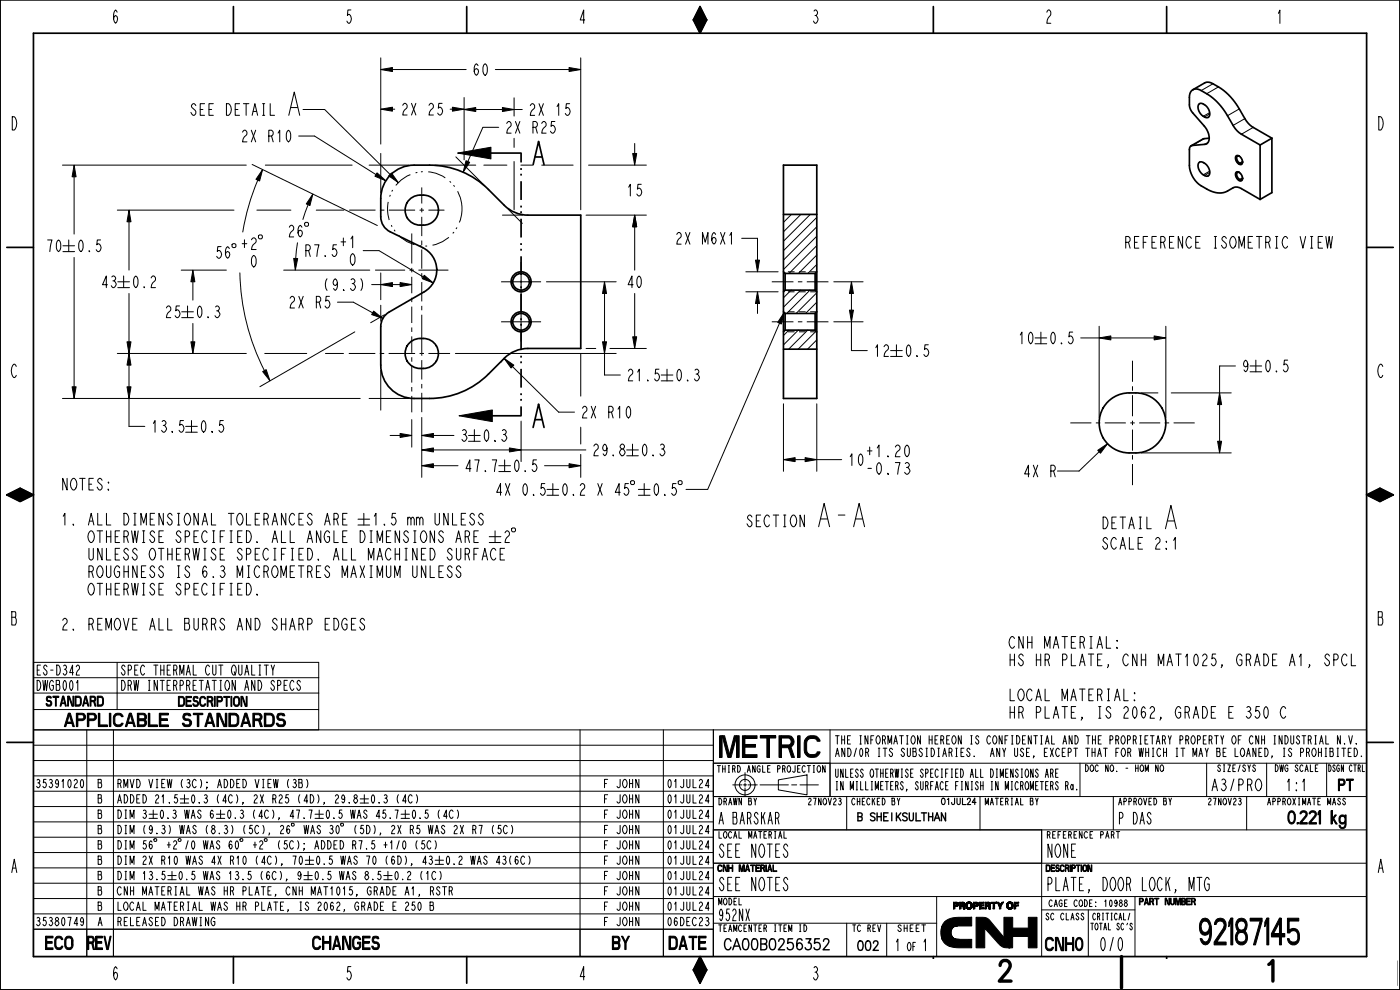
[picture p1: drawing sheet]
<svg xmlns="http://www.w3.org/2000/svg" width="420mm" height="297mm" viewBox="0 0 420 297" stroke-linecap="round" stroke-linejoin="round" font-family="sans-serif">
<g fill="#000">
<path d="M210 2l2 4h-4zM208 6h4l-2 4zM114.2 20.9l3.5-.6v1.2zM114.2 32.8l3.5-.6v1.2zM135.7 32.2l3.5 .6-3.5 .6zM139.2 32.9l3.5-.6v1.2zM150.7 32.3l3.5 .6-3.5 .6zM170.7 20.3l3.5 .6-3.5 .6zM22.2 49.5l.6 3.5h-1.2zM78.8 50.9l-.9 3.4-1.1-.5zM93.9 58.2l-.9 3.5-1.1-.5zM113.1 51.9l2.7 2.3-3.3-1.3z"/>
<path d="M117.5 51.9l2 2.9-2.9-2.1zM137.3 45.9l10-1.7v3.5zM139.8 48.2l1.1 .5-1.9 3zM189.8 46h1.2l-.6 3.5zM38.7 63l.6 3.5h-1.2zM190.4 64.5l.6 3.5h-1.2zM57.9 81l.6 3.5h-1.2zM88.1 77.5l1.2 .1-.7 3.4zM114.2 85.4l3.5-.6v1.2zM112.1 93.3l2.8 2.2-3.4-1.1zM120 84.8l3.5 .6-3.5 .6zM127.3 82.6l2.7 2.3-3.3-1.3z"/>
<path d="M181.4 84.5l.6 3.5h-1.2zM227.3 87.5l.6 3.5h-1.2zM226.7 78h1.2l-.6 3.5zM235.3 93.8l-.9 3.4-1.1-.5zM254.9 93h1.2l-.6 3.5zM255.5 84.5l.6 3.5h-1.2zM21.6 116h1.2l-.6 3.5zM38.7 106l.6 3.5h-1.2zM38.1 116h1.2l-.6 3.5zM38.1 102.5h1.2l-.6 3.5zM57.3 102.5h1.2l-.6 3.5zM78.8 111.5l1.1-.6 1.1 3.4z"/>
<path d="M151.3 107.5l2.9 2-.9 .9zM180.8 102.5h1.2l-.6 3.5zM189.8 101h1.2l-.6 3.5zM329.8 101.4l3.5-.6v1.2zM346.3 100.8l3.5 .6-3.5 .6zM365.9 117.9l.6 3.5h-1.2zM120 130l3.5 .6-3.5 .6zM126.5 139.7l3.5-.6v1.2zM126.5 130.6l3.5-.6v1.2zM126.5 135l3.5-.6v1.2zM137.7 124.7l10-1.7v3.5zM152.8 134.4l3.5 .6-3.5 .6z"/>
<path d="M170.7 139.1l3.5 .6-3.5 .6zM235.1 137.9l3.5-.6v1.2zM241.6 137.3l3.5 .6-3.5 .6zM329.4 135.1l2.9-2-2.1 2.9zM365.3 132.4h1.2l-.6 3.5zM2 148.5l4-2 4 2zM2 148.5h8l-4 2zM410 148.5l4-2 4 2zM410 148.5h8l-4 2zM59.2 214.4h.5v3.6h-.5zM283.4 276.6l8.1-1.4v2.6l-8.9 .1zM282.3 279.9h3.1z"/>
<path d="M282.3 279.8l3.1-.2zM282.3 280h3.1zM282.3 279.5h3.1v.1l-3.1 .2zM282.3 279.4l3.1-.1zM282.4 279.3l3-.1zM282.4 279.1h3.1l-.1 .1-3 .1zM282.4 279l3.1-.1zM282.4 278.9l3.1-.1zM282.4 278.8l3.2-.1zM282.4 278.7l3.3-.1-3.3 .2zM282.4 278.6l3.3-.1zM282.5 278.5l3.3-.1z"/>
<path d="M282.5 278.4l3.4-.1zM282.5 278.3h3.4zM282.5 278.2h3.5zM282.5 278.2l3.6-.1zM282.6 278.1l3.7-.1zM282.6 278l3.8-.1zM282.6 277.9h4.1zM282.6 277.9l4.8-.1zM283.5 276.5l1.1-.8 1.5-.4 5.4-.1zM292.9 275.2h2.4l1.2 .5 4.7 5.5 2.6-.2-3.7 2.6-4.6-5.1v5.9h-2.6zM308.5 275.2h2.6v9.2h-2.6zM210 287l2 4h-4z"/>
<path d="M208 291h4l-2 4zM284.7 283.8l6.8-2v2.5h-4.4zM282.3 280.1h3.1zM282.4 280.2l3-.1v.2l-3 .1zM282.4 280.4h3zM282.4 280.5h3.1zM282.4 280.6l3.1-.1v.2l-3.1 .1zM282.4 280.8h3.2zM282.4 280.9h3.2zM282.4 281h3.3zM282.5 281l3.2 .1zM282.5 281.1h3.3z"/>
<path d="M282.5 281.2h3.4zM282.5 281.3h3.5zM282.5 281.4h3.6zM282.6 281.5h3.5zM282.6 281.5h3.7zM282.6 281.6h3.8zM282.6 281.7h4zM282.7 281.7l4.2 .1zM282.7 281.8h4.9zM282.7 281.9l5.2-.1zM282.7 281.9l8.8-.1-6.8 2-1.2-.8zM300.1 283.6l3.7-2.6v3.4l-2.4-.1z"/>
<path d="M302.6 284.4h.5zM301.2 275.2h2.6v3.2h4.7v2.6h-4.7l-2.6 .2z"/>
</g>
<g fill="none" stroke="#000" stroke-width=".3">
<path d="M114.2 17.4v25.8M174.2 17.4v45.5M208 6h4l-2 4zM210 2l2 4h-4zM90.9 32.8h6.5l19.6 19.5M114.2 20.9l3.5-.6v1.2zM114.2 32.8l3.5-.6v1.2zM117.7 32.8h.7M117.7 20.9h22.2M135.1 32.8h.6M135.7 32.2l3.5 .6-3.5 .6zM139.2 32.9l3.5-.6v1.2z"/>
<path d="M139.2 29.3v18.6M142.7 32.9h8M148.6 20.9h22.1M149.6 38.2h-4.7l-4.5 10.3M150.7 32.3l3.5 .6-3.5 .6zM154.2 29.4v5.4M154.2 32.9h2.5M170.7 20.3l3.5 .6-3.5 .6zM362.9 33.8l-1.9 1.1M363 34.2l-1.6 .9M363.9 25.1l-3.5 2.1M365.6 26.1l-3.6 2"/>
<path d="M371.8 32.7l-3.5 2M373.5 35.6l-3.5 2M376 38.2l-3.5 2.1M18.7 49.5h55.2M22.2 49.5l.6 3.5h-1.2zM22.2 53v17.2M75.6 49.3l37.6 18.4M77.3 54.1l-2.8 8.2-1.7 7.3M78.8 50.9l-.9 3.4-1.1-.5zM79.6 49.5h26.1M89.6 40.8h4.8l18.4 11.6M93.9 58.2l-.9 3.5-1.1-.5z"/>
<path d="M110.7 49.5h11.9M113.1 51.9l2.7 2.3-3.3-1.3zM114.2 46v11.9M117.5 51.9l2 2.9-2.9-2.1zM126.5 56.2v4.8M130.5 49.5h12.2M136.8 47.1l8.6 8.6M137.3 45.9l10-1.7v3.5zM139.8 48.2l1.1 .5-1.9 3zM145.2 49.5h6.9M154.2 41.5v2.7M154.2 48.5v14.4"/>
<path d="M156.3 49.5h3.4M162.5 49.5h9.5M176.6 49.5h17.3M189.8 46h1.2l-.6 3.5zM190.4 43v3M361.3 41.6l-3.6 2M362.4 42.7l-.9 .6M362.9 51.3l-1.9 1.1M363 51.7l-1.6 .9M370.7 47.4h.1M370.7 52.3h.1M370.7 47.4v.1"/>
<path d="M370.7 47.5h.1M370.7 47.3h.1M370.7 52.4h.1M370.7 52.2h.1M370.7 52.5h.1M370.7 47.2h.1M370.7 47.6h.1M370.7 52.1h.1M370.7 52.5v.1M370.7 47.1v.1M370.7 47.1h.1M370.7 52h.1"/>
<path d="M370.7 47.8h.1M370.7 52.7h.1M370.8 52.7v.1M370.8 47h.1M370.8 47.9h.1M370.8 52.8h.1M370.8 51.9h.1M370.8 46.9h.1M370.8 48h.1M370.8 52.9h.1M370.8 51.8h.1M370.8 52.9v.1"/>
<path d="M370.8 48.1h.1M370.8 53h.1M370.8 53l.1 .1M370.8 48.1l.1 .1M370.9 46.8l-.1 .1M370.9 51.7h.1M370.9 46.8h.1M370.9 48.2h.1M370.9 48.3h.1M370.9 53.2h.1M371 53.3h.1M371 46.7h.1"/>
<path d="M371 48.4h.1M371 51.6l-.1 .1M371 51.6h.1M371 53.3v.1M371 48.4v.1M371 53.4h.1M371 48.5h.1M371.1 53.4h.1M371.1 53.4v.1M371.1 48.6h.1M371.1 51.6h.1M371.1 46.7h.1"/>
<path d="M371.1 48.6v.1M371.1 53.5v.1M371.1 48.7h.1M371.2 53.6h.1M371.2 46.7h.1M371.2 51.5v.1M371.2 46.6v.1M371.2 51.5h.1M371.2 48.7h.1M371.2 53.7h.1M371.2 48.8h.1M371.3 46.6h.1"/>
<path d="M371.3 53.7h.1M371.3 51.5h.1M371.3 48.8v.1M371.3 53.7v.1M371.3 48.9h.1M371.4 51.5h.1M371.4 53.8h.1M371.4 48.9h.1M371.4 48.9v.1M371.4 53.9h.1M371.4 46.7h.1M371.4 51.6h.1"/>
<path d="M371.5 51.6h.1M371.5 46.7h.1M371.5 49v.1M371.5 53.9v.1M371.5 54h.1M371.5 49.1h.1M371.6 51.6h.1M371.6 54h.1M371.6 49.2h.1M371.6 46.7h.1M371.7 51.6h.1M371.7 54.1h.1"/>
<path d="M371.7 51.7h.1M371.7 46.8h.1M371.7 49.2h.1M371.8 49.2h.1M371.8 54.1h.1M371.8 49.2v.1M371.8 54.1v.1M371.8 49.3h.1M371.8 54.2h.1M371.8 51.7h.1M371.8 46.8h.1M371.9 51.8h.1"/>
<path d="M371.9 46.9h.1M371.9 49.3h.1M371.9 54.2h.1M372 49.3h.1M372 54.2h.1M372 49.3v.1M372 51.9h.1M372 54.2v.1M372 49.4h.1M372.1 51.9h.1M372.1 47h.1M372.1 49.4h.1"/>
<path d="M372.1 47v.1M372.1 51.9v.1M372.1 54.3h.1M372.1 47.1h.1M372.1 52h.1M372.2 47.1h.1M372.2 54.3h.1M372.2 47.2h.1M372.2 52.1h.1M372.2 49.4h.1M372.3 54.3h-.1M372.3 47.3h.1"/>
<path d="M372.3 49.4h.1M372.3 54.3h.1M372.3 52.2h.1M372.3 47.3l.1 .1M372.3 52.2l.1 .1M372.4 54.3h-.1M372.4 52.3h.1M372.4 47.4h.1M372.4 49.4h.1M372.4 52.3v.1M372.4 47.5h.1M372.4 52.4h.1"/>
<path d="M372.4 49.3h.1M372.4 54.2h.1M372.5 47.5h.1M372.5 49.3h.1M372.5 54.2h.1M372.5 52.4h.1M372.5 47.6h.1M372.5 52.5h.1M372.5 52.5v.1M372.6 54.2h-.1M372.6 52.6h.1M372.6 54.2h.1"/>
<path d="M372.6 49.3h-.1M372.6 47.8h.1M372.6 52.7h.1M372.6 49.2v.1M372.6 49.2h.1M372.6 54.1h.1M372.6 47.8v.1M372.6 52.8h.1M372.6 47.9h.1M372.7 47.9h.1M372.7 52.8h.1M372.7 49.2h.1"/>
<path d="M372.7 52.9h.1M372.7 49.1v.1M372.7 49.1h.1M372.7 54h.1M372.7 48h.1M372.7 53h.1M372.7 53.9v.1M372.7 53.9h.1M372.7 53v.1M372.7 49h.1M372.7 48.2h.1M372.8 48.2h.1"/>
<path d="M372.8 53.1h.1M372.8 53.9h-.1M372.8 48.2v.1M372.8 53.8v.1M372.8 53.2h.1M372.8 48.9h.1M372.8 53.8h.1M372.8 48.3h.1M372.8 48.8h.1M372.8 53.7h.1M372.8 48.4l-.9 .5M372.8 53.3l-.9 .5"/>
<path d="M372.8 53.3v.1M372.8 53.4h.1M372.8 48.5h.1M372.8 48.5v.1M372.8 53.5h.1M372.8 48.6v.1M372.8 48.6h.1M22.2 77.2v38.8M35.2 63h35M38.7 63l.6 3.5h-1.2zM38.7 66.5v14.5M77.1 63h10.2"/>
<path d="M88.1 77.5l1.2 .1-.7 3.4zM89.3 72.8l-.6 4.7M92.4 61.4l-1.5 4.4M94.9 63h8.3M104.8 63h7.9M109 75.2h4.7l13.3 7.9M114 63h1.3M116.7 63h7.8M123.5 70v9M125.9 63h1.3M126.5 62.4v1.3M126.5 65v5.8"/>
<path d="M126.5 72.2v1.3M126.5 74.8v5.8M128.5 63h4.9M150.7 64.5h6.1M152.4 62.7l4.3 4.3M156.3 78.5v24M175.8 64.5h18.1M190.4 64.5l.6 3.5h-1.2zM190.4 68v13M222.5 71.5h4.8v6.5M226.7 78h1.2l-.6 3.5zM237.5 64.3l-2.4 2.4"/>
<path d="M240.3 64.3l-5.2 5.2M243.1 64.3l-8 8.1M245.1 65.2l-10 10M245.1 68l-10 10M245.1 70.9l-10 10M245.1 73.7l-8.4 8.3M245.1 76.5l-5.6 5.5M245.1 79.3l-2.7 2.7M38.7 88v14.5M54.4 81h13.5M57.9 81l.6 3.5h-1.2zM57.9 84.5v5.5"/>
<path d="M57.9 97v5.5M72 81.9a67.6 67.6 0 0 0 7.3 29.3M85.1 81h25.8M101.3 90.7h4.7l5.8 3.2M106.5 99.6l-28.5 16.4M111.5 85.4h2.7M112.1 93.3l2.8 2.2-3.4-1.1zM112.5 81h9M114.2 85.4l3.5-.6v1.2zM114.2 81.9v8M114.2 91.6v4.8M115.4 94.4l-4.2 2.4"/>
<path d="M117.7 85.4h2.3M120 84.8l3.5 .6-3.5 .6zM122.9 81h1.3M123.5 80.4v1.3M123.5 83v5M123.5 89.3v1.3M123.5 92v4.9M123.5 98.2v1.4M125.5 81h9M126.5 82v1.3M126.5 84.6v5.8M126.5 91.8v1.3"/>
<path d="M126.5 94.4v12.3M127.3 82.6l2.7 2.3-3.3-1.3zM150.3 96.5h12M150.3 84.5h12M163.9 84.5h21M181.4 84.5l.6 3.5h-1.2zM181.4 88v14.5M190.4 88v13M223.8 87.5h9.7M223.8 81.5h9.7M227.3 87.5l.6 3.5h-1.2zM227.3 91v3"/>
<path d="M231.6 96.5h6.5M231.6 84.5h6.5M233.9 97l-21.6 49.8h-6.5M235.1 99.5h.1M235.1 93.5h.1M235.1 87.5h.1M235.1 81.5h.1M235.3 93.8l-.9 3.4-1.1-.5zM236.4 99.5h2M236.4 93.5h2M236.4 87.5h2M236.4 81.5h2"/>
<path d="M236.7 99l-1.6 1.7M237.4 87l-2.3 2.3M239.4 96.5h1.3M239.4 84.5h1.3M239.5 99l-4.4 4.5M239.7 99.5h2M239.7 93.5h2M239.7 87.5h2M239.7 81.5h2M240.2 87l-5.1 5.2M242.1 96.5h6.5M242.1 84.5h6.5"/>
<path d="M242.3 99l-5.7 5.8M243 87l-7 7M243.1 99.5h2M243.1 93.5h2M243.1 87.5h2M243.1 81.5h2M244.9 99.3l-5.4 5.5M245.1 87.8l-6.2 6.2M245.1 90.7l-3.4 3.3M245.1 93.5l-.6 .5M250.2 96.5h8.8M250.2 84.5h8.8"/>
<path d="M254.9 93h1.2l-.6 3.5zM255.5 84.5l.6 3.5h-1.2zM255.5 96.5v8.7h4.7M255.5 88v5M329.8 97.9v27.4M349.8 97.9v27.4M18.7 119.5h89.4M21.6 116h1.2l-.6 3.5zM35.2 106h38.7M38.1 116h1.2l-.6 3.5zM38.1 102.5h1.2l-.6 3.5zM38.7 106l.6 3.5h-1.2z"/>
<path d="M38.7 109.5v6.5M38.7 119.5v8.4h4.8M57.3 102.5h1.2l-.6 3.5zM78.8 111.5l1.1-.6 1.1 3.4zM79.4 106h12.6M97.7 106h5.4M104.7 106h7.9M110.7 119.5h11.9M113.9 106h1.4M114.2 111.1v11.9M116.6 106h7.9M123.5 100.9v4.9"/>
<path d="M123.5 107.2v1.3M123.5 109.8v5M123.5 116.1v1.3M123.5 118.8v4.9M125.9 106h1.3M126.5 108v5.8M126.5 115.2v1.3M126.5 117.8v5.9M128.5 106h6.5M136.6 106h48.3M151.3 107.5l2.9 2-.9 .9zM151.3 107.5l-1.1 1.2"/>
<path d="M153.8 110l13.8 13.6h4.8M174.2 106.1v12.7M175.8 104.5h3M180.8 102.5h1.2l-.6 3.5zM181.4 106v6.5h4.7M183 104.5h10.9M189.8 101h1.2l-.6 3.5zM245.1 102l-2.8 2.8M324.3 101.4h5.5M329.8 101.4l3.5-.6v1.2zM333.3 101.4h13M339.8 108.2v6.3"/>
<path d="M339.8 115.9v1.3M339.8 118.5v6.4M342.4 117.9h5M346.3 100.8l3.5 .6-3.5 .6zM351.4 117.9h18M365.9 117.9l.6 3.5h-1.2zM370.7 109.8h-4.8v8.1M117 130.6h3M120 130l3.5 .6-3.5 .6zM123.5 125.9v8.2M126.5 139.7l3.5-.6v1.2zM126.5 130.6l3.5-.6v1.2z"/>
<path d="M126.5 135l3.5-.6v1.2zM126.5 125.3v17.9M130 139.7h7.4M130 135h22.8M130 130.6h6.2M137.7 124.7l10-1.7v3.5zM152.8 134.4l3.5 .6-3.5 .6zM156.3 126.3v12.2M156.3 135h19.5M163.4 139.7h7.3M170.7 139.1l3.5 .6-3.5 .6zM174.2 128.2v5"/>
<path d="M174.2 136.3v6.9M235.1 137.9l3.5-.6v1.2zM235.1 121.1v20.3M238.6 137.9h3M241.6 137.3l3.5 .6-3.5 .6zM245.1 137.9h7.4M245.1 121.1v20.3M321.1 126.9h6.4M328.8 126.9h1.3M329.4 135.1l2.9-2-2.1 2.9zM329.8 135.5l-6 5.8h-6.5M331.5 126.9h6.3"/>
<path d="M339.1 126.9h1.4M339.8 126.2v1.3M339.8 128.9v6.3M339.8 136.5v1.4M339.8 139.2v6.3M341.8 126.9h6.3M342.4 135.9h27M349.5 126.9h1.3M352.1 126.9h6.4M365.3 132.4h1.2l-.6 3.5zM365.9 121.4v11M2 148.5l4-2 4 2z"/>
<path d="M2 148.5h8l-4 2zM410 148.5l4-2 4 2zM410 148.5h8l-4 2zM10 198.7h85.6v14.2M35.1 198.7v14.2M10 203.3h85.6M26 219v68M34 219v68M58 214h2.9v.4h-2.9zM59.2 214.4h.5v3.6h-.5zM95.6 207.9h-85.6v79.1h400v-68h-400h85.6v-6.1h-85.6M174 219v68"/>
<path d="M199 219v68M214 219v68v-8.2h-204h204M249 219v20M10 237.4h204M10 232.8h204M10 228.2h204M10 223.6h204M214 229h35v10h-35zM214 239h196M214 229h196M219.9 235.5h2.7M223.1 235.5h.9"/>
<path d="M223.5 231.8v2.8M223.5 235v.9M223.5 236.4v2.4M224.4 235.5h2.8M228 235.5h8.5M233.5 234l8.6-1.5v6l-8.6-1.5zM237.5 235.5h1.5M240 235.5h5.5M254 239v10M294 239v10M297.2 227l.5-2.5 .6 2.5M297.4 226.1h.7"/>
<path d="M324 229v10M334 239v10M362 229v10M374 239v10M380 229v10M398 229v10M10 255.8h204M10 251.2h204M10 246.6h204M10 242h204M35.4 252.2a1.35 1.35 0 0 1 1.1 1.1 1.35 1.35 0 0 1-.6 1.4h-.5zM35.4 247.6a1.35 1.35 0 0 1 1.1 1.1 1.35 1.35 0 0 1-.6 1.4h-.5z"/>
<path d="M37.5 254.7h.5M37.5 252.2h.5M37.5 250.1h.5M37.5 247.6h.5M37.7 247.6v2.5M37.7 252.2v2.5M39 254.7v-2.5l.6 2.1 .6-2.1v2.5M39 250.1v-2.5l.6 2.1 .6-2.1v2.5M43.5 247.6a2.35 2.35 0 0 0 0 2.5M43.8 252.2h-.7l-.1 1.1 .3-.2a.85 .85 0 0 1 .7 .8 .85 .85 0 0 1-.7 .8l-.4-.4M45.6 252.6l-.4-.4a1.77 1.77 0 0 0 0 2.5 .85 .85 0 0 0 0-1.4l-.3 .2-.1 .4M45.7 248.5l-.1 .4-.4 .2a.8 .8 0 0 1-.4-.8 .8 .8 0 0 1 .4-.7 1.77 1.77 0 0 1 0 2.5l-.3-.4"/>
<path d="M46.4 251.6l.6 .2-.2 .6-.6-.2zM47 249.9l.1 .2zM48.6 247.8l.5-.2 .4 .4-.4 .7a.76 .76 0 0 1 .5 .8 .76 .76 0 0 1-.7 .6l-.4-.4M48.9 248.7h.2M50.2 253.5h.9M50.7 252.6v1.7M50.8 247.6a2.35 2.35 0 0 1 0 2.5M52.1 252.6l.3-.4 .6 .4v.5l-.6 .6-.3 1h.9M53.5 251.8l.6-.2 .2 .6-.6 .2zM53.9 247.6l.4 2.5 .3-2.5 .4 2.5 .3-2.5M55.9 250.1l.6-2.5 .6 2.5M56.1 249.3h.7"/>
<path d="M56.4 252.2l-.7 2.5M57.7 252.4l.3-.2a1.77 1.77 0 0 1 0 2.5 1.85 1.85 0 0 1-.3-2.3zM58.8 248l-.3-.4-.6 .4 .1 .5 .8 .8-.1 .6-.4 .2-.5-.6M61 252.2l.4 2.5 .3-2.5 .4 2.5 .3-2.5M62.2 247.6a2.35 2.35 0 0 0 0 2.5M63 254.7l.6-2.5 .6 2.5M63.2 253.9h.7M63.6 248.9l.3-.2a.73 .73 0 0 1 .7 .7 .73 .73 0 0 1-.7 .7l-.5-.6zM63.9 248.7l-.4-.5 .4-.6 .6 .4-.4 .7M65.8 249.9l.1 .2zM65.9 252.6l-.3-.4-.6 .4 .1 .5 .8 .8-.1 .6-.5 .2-.4-.6M67.4 247.8l.5-.2 .3 .4-.3 .7a.76 .76 0 0 1 .4 .8 .76 .76 0 0 1-.7 .6l-.3-.4"/>
<path d="M67.6 248.7h.3M69.5 247.6a2.35 2.35 0 0 1 0 2.5M69.6 252.6l-.4-.4a1.77 1.77 0 0 0 0 2.5 .85 .85 0 0 0 0-1.4l-.3 .2-.2 .4M70.8 252.4l.3-.2a1.77 1.77 0 0 1 0 2.5 1.85 1.85 0 0 1-.3-2.3zM72.2 251.6l.7 .2-.3 .6-.6-.2zM73.5 247.6a2.35 2.35 0 0 0 0 2.5M75.7 247.6h-.7l-.1 1.1 .2-.2a.85 .85 0 0 1 .7 .8 .85 .85 0 0 1-.7 .8l-.3-.4M76 253.5h1M76.5 252.6v1.7M77.6 248l-.4-.4a1.36 1.36 0 0 0-.8 1.3 1.36 1.36 0 0 0 .8 1.2l.4-.4M77.9 252.6l.4-.4 .5 .4v.5l-.5 .6-.4 1h.9M78.9 247.6a2.35 2.35 0 0 1 0 2.5"/>
<path d="M79.5 251.6l.6 .2-.2 .6-.6-.2zM80.9 250.1l-.1-.2 .1 .2-.3 .4M83.9 252.2a2.35 2.35 0 0 0 0 2.5M84.2 248l.3-.4 .6 .4v.5l-.6 .6-.3 1h.9M86.1 252.2h-.7l-.1 1.1 .2-.2a.85 .85 0 0 1 .8 .8 .85 .85 0 0 1-.8 .8l-.3-.4M86.8 248l-.3-.4a1.77 1.77 0 0 0 0 2.5 .85 .85 0 0 0 0-1.4l-.4 .2-.1 .4M87.6 247l.7 .2-.2 .6-.7-.2zM88 252.6l-.3-.4a1.36 1.36 0 0 0-.9 1.3 1.36 1.36 0 0 0 .9 1.2l.3-.4M89.3 252.2a2.35 2.35 0 0 1 0 2.5M91.2 253.1l.1 .2zM91.2 247.6l.4 2.5 .3-2.5 .4 2.5 .3-2.5M91.3 254.7l-.1-.2 .1 .2-.2 .4"/>
<path d="M93.2 250.1l.6-2.5 .6 2.5M93.4 249.3h.7M94.5 254.7l.5-2.5 .6 2.5M94.7 253.9h.7M96.1 248l-.3-.4-.6 .4 .1 .5 .8 .8-.1 .6-.5 .2-.4-.6M96.4 252.2a1.35 1.35 0 0 1 1.2 1.1 1.35 1.35 0 0 1-.7 1.4h-.5zM98.3 252.2a1.35 1.35 0 0 1 1.1 1.1 1.35 1.35 0 0 1-.6 1.4h-.5zM99.1 247.8l.4-.2 .4 .4-.4 .7a.76 .76 0 0 1 .5 .8 .76 .76 0 0 1-.7 .6l-.4-.4M99.3 248.7h.2M100.2 253.5h.6M101.1 247.8l.2-.2a1.77 1.77 0 0 1 0 2.5 1.85 1.85 0 0 1-.2-2.3zM101.1 252.2h-.9v2.5h.9"/>
<path d="M102.1 252.2a1.35 1.35 0 0 1 1.1 1.1 1.35 1.35 0 0 1-.7 1.4h-.4zM102.2 247.2l.7-.2 .2 .6-.7 .2zM105.8 253.5h.6l.4-.4v-.5l-.4-.4h-.6v2.5M106.4 253.5l.4 1.2M106.8 247.6a2.35 2.35 0 0 0 0 2.5M107.7 252.2h.9l-.4 2.5M109 247.6h-.7l-.1 1.1 .3-.2a.85 .85 0 0 1 .7 .8 .85 .85 0 0 1-.7 .8l-.4-.4M109.9 254.5l.1 .2zM110 247.6a1.35 1.35 0 0 1 1.1 1.1 1.35 1.35 0 0 1-.6 1.4h-.5zM112.2 247.6a2.35 2.35 0 0 1 0 2.5M112.4 252.2h-.7l-.1 1.1 .2-.2a.85 .85 0 0 1 .7 .8 .85 .85 0 0 1-.7 .8l-.4-.4M114.2 250.1l-.1-.2 .1 .2-.2 .4"/>
<path d="M115.2 253.5h.9M115.7 252.6v1.7M117.2 252.8l.3-.6v2.5M117.5 248l.3-.4 .6 .4v.5l-.6 .6-.3 1h.9M119.4 247.6l.9 2.5M119.8 252.2l-.7 2.5M120.3 247.6l-.9 2.5M121.1 252.4l.2-.2a1.77 1.77 0 0 1 0 2.5 1.85 1.85 0 0 1-.2-2.3zM123.1 248.9h.6l.3-.4v-.5l-.3-.4h-.6v2.5M123.7 248.9l.3 1.2M125.2 252.2a2.35 2.35 0 0 0 0 2.5M125.9 247.6h-.7l-.1 1.1 .2-.2a.85 .85 0 0 1 .7 .8 .85 .85 0 0 1-.7 .8l-.3-.4"/>
<path d="M127.4 252.2h-.7l-.1 1.1 .2-.2a.85 .85 0 0 1 .7 .8 .85 .85 0 0 1-.7 .8l-.4-.4M128.5 247.6l.4 2.5 .3-2.5 .4 2.5 .3-2.5M129.3 252.6l-.4-.4a1.36 1.36 0 0 0-.8 1.3 1.36 1.36 0 0 0 .8 1.2l.4-.4M130.5 250.1l.6-2.5 .6 2.5M130.5 252.2a2.35 2.35 0 0 1 0 2.5M130.7 249.3h.7M133.4 248l-.3-.4-.6 .4 .1 .5 .8 .8-.1 .6-.5 .2-.4-.6M136.2 248l.4-.4 .6 .4v.5l-.6 .6-.4 1h1M138.1 247.6l.9 2.5M139 247.6l-.9 2.5M141.9 248.9h.5l.4-.4v-.5l-.4-.4h-.5v2.5M142.4 248.9l.4 1.2"/>
<path d="M143.7 247.6h1l-.5 2.5M148.1 247.6a2.35 2.35 0 0 0 0 2.5M150.3 247.6h-.7l-.1 1.1 .2-.2a.85 .85 0 0 1 .7 .8 .85 .85 0 0 1-.7 .8l-.3-.4M152.2 248l-.4-.4a1.36 1.36 0 0 0-.8 1.3 1.36 1.36 0 0 0 .8 1.2l.4-.4M153.5 247.6a2.35 2.35 0 0 1 0 2.5M214 259h196M312.5 249v38M410 249h-196v10h98.5M10 274.2h204M10 269.6h204M10 265h204M10 260.4h204"/>
<path d="M214 277h67M214 269h196M254 277v10M266 277v10M281 269v18M282.3 279.8l3.1-.2zM282.3 279.9h3.1zM282.3 280h3.1zM282.3 279.5h3.1v.1l-3.1 .2zM282.3 279.4l3.1-.1zM282.4 279.3l3-.1zM282.4 279.1h3.1l-.1 .1-3 .1z"/>
<path d="M282.4 279l3.1-.1zM282.4 278.9l3.1-.1zM282.4 278.8l3.2-.1zM282.4 278.7l3.3-.1-3.3 .2zM282.4 278.6l3.3-.1zM282.5 278.5l3.3-.1zM282.5 278.4l3.4-.1zM282.5 278.3h3.4zM282.5 278.2h3.5zM282.5 278.2l3.6-.1zM282.6 278.1l3.7-.1zM282.6 278l3.8-.1z"/>
<path d="M282.6 277.9h4.1zM282.6 277.9l4.8-.1zM283.4 276.6l8.1-1.4v2.6l-8.9 .1zM283.5 276.5l1.1-.8 1.5-.4 5.4-.1zM292.9 275.2h2.4l1.2 .5 4.7 5.5 2.6-.2-3.7 2.6-4.6-5.1v5.9h-2.6zM301.2 275.2h2.6v3.2h4.7v2.6h-4.7l-2.6 .2zM308.5 275.2h2.6v9.2h-2.6zM312.5 273h28M326.5 273v14M340.5 269v18M208 291h4l-2 4zM210 287l2 4h-4z"/>
<path d="M282.3 280.1h3.1zM282.4 280.2l3-.1v.2l-3 .1zM282.4 280.4h3zM282.4 280.5h3.1zM282.4 280.6l3.1-.1v.2l-3.1 .1zM282.4 280.8h3.2zM282.4 280.9h3.2zM282.4 281h3.3zM282.5 281l3.2 .1zM282.5 281.1h3.3zM282.5 281.2h3.4zM282.5 281.3h3.5z"/>
<path d="M282.5 281.4h3.6zM282.6 281.5h3.5zM282.6 281.5h3.7zM282.6 281.6h3.8zM282.6 281.7h4zM282.7 281.7l4.2 .1zM282.7 281.8h4.9zM282.7 281.9l8.8-.1-6.8 2-1.2-.8zM282.7 281.9l5.2-.1zM284.7 283.8l6.8-2v2.5h-4.4zM300.1 283.6l3.7-2.6v3.4l-2.4-.1zM302.6 284.4h.5z"/>
<path d="M314.1 290.7l.4-.7h.3a1.43 1.43 0 0 1-.3 2.3l-.4 1.7h1.2"/>
<circle cx="223.5" cy="235.5" r="3"/>
<circle cx="223.5" cy="235.5" r="1.66"/>
</g>
<g fill="none" stroke="#000" stroke-width=".51">
<path d="M0 0h420v297h-420zM10 10h400v277h-400zM70 2v8M140 2v8M208 6h4M208 6l2-4 2 4M208 6l2 4 2-4M280 2v8M350 2v8M357.9 26.9a2.5 2.5 0 0 0-1 2.3v2.6l.4 1.3 4 4.7a4.2 4.2 0 0 1 .9 5.2l-.6 .3-4.2 .5M357.9 26.9a2.5 2.5 0 0 1 2.5 .3l1.6 .9a17.9 17.9 0 0 1 6.3 6.6l2 3.5 1.3 1.4 6.5 3.9M357.9 26.9l3.5-2a2.5 2.5 0 0 1 2.5 .2l1.7 1a17.9 17.9 0 0 1 6.2 6.6l2 3.4 1.3 1.5 6.5 3.9"/>
<path d="M359.8 31.2l.7-.2a3.4 3.4 0 0 1 2.5 3.5 .94 .94 0 0 1-1.6 .6 3.1 3.1 0 0 1-1.8-3.7zM117.6 52.1a10 10 0 0 1 6.6-2.6 32.1 32.1 0 0 1 13 1.4 25 25 0 0 1 9.4 6l4.7 4.7a10 10 0 0 0 7.1 2.9h15.8v40h-15.8a10 10 0 0 0-7.1 3 50.7 50.7 0 0 1-8 7.4 25 25 0 0 1-14.4 4.6 16.2 16.2 0 0 1-9.4-1.1 10 10 0 0 1-5.3-8.9v-11.5a5 5 0 0 1 2.5-4.4l10.6-6.1a7.5 7.5 0 0 0-.5-13.2l-9.7-4.8a5 5 0 0 1-2.9-4.5 19.6 19.6 0 0 1 .7-9.1 10 10 0 0 1 2.7-3.8zM123 59.7a5.5 5.5 0 0 1 7.9 1.1 4.6 4.6 0 0 1-.2 4.9 4.6 4.6 0 0 1-4.7 1.8 4.5 4.5 0 0 1-4.1-2.8 4.5 4.5 0 0 1 1.1-5zM147.3 45.9h9v2.8M156.3 50.4v.6M156.3 52.1v.6M156.3 54.4v5.6M160 49.4l1.6-7 1.6 7M160.6 47.1h2M235.1 49.5h10v70h-10zM357.4 43.8l-.5 1v4.8a7.8 7.8 0 0 0 3.5 6.1l1.6 1a6.3 6.3 0 0 0 6.3 .6l1.7-1a2.5 2.5 0 0 1 2.5 .3l5.6 3.2M359.8 48.8l.7-.2a3.4 3.4 0 0 1 2.5 3.5 .94 .94 0 0 1-1.6 .5 3.1 3.1 0 0 1-1.8-3.7z"/>
<path d="M362.8 41.5l-1.8 .2-3.6 2.1M370.9 46.8a1.66 1.66 0 0 1 1.9 2.2 .82 .82 0 0 1-.9 .4 .82 .82 0 0 1-.7-.6 1.72 1.72 0 0 1-.3-2zM370.9 51.7a1.66 1.66 0 0 1 1.9 2.2 .82 .82 0 0 1-.9 .4 .82 .82 0 0 1-.7-.6 1.72 1.72 0 0 1-.3-2zM371.8 46.8h-.3a1.33 1.33 0 0 0-.3 1.3 1.33 1.33 0 0 0 1 .9h.4l.2-.4M371.8 51.7h-.3a1.33 1.33 0 0 0-.3 1.3 1.33 1.33 0 0 0 1 .9l.6-.3M372.8 53.4v.2M372.8 48.5v.1M378.1 43.5v16.3M381.6 41.5l-3.5 2M381.6 41.5v16.3l-3.5 2M2 74.2h8M156.3 61.7v.5"/>
<path d="M156.3 63.4v.5M156.3 65.6v5.7M156.3 72.9v.6M156.3 74.6v.6M156.3 76.9v5.6M235.1 64.3h10M410 74.2h8M156.3 84.2v.6M156.3 85.9v.6M156.3 88.1v5.7M156.3 95.5v.5M156.3 97.2v.5"/>
<path d="M156.3 99.4v5.6M235.1 93.5l.5 .5M235.1 81.5l.5 .5M235.6 99h9M235.6 94h9M235.6 82v5M235.6 94v5M235.6 87h9M235.6 87l-.5 .5M235.6 82h9M235.6 99l-.5 .5M244.6 99l.5 .5"/>
<path d="M244.6 87l.5 .5M244.6 82v5M244.6 94v5M245.1 81.5l-.5 .5M245.1 93.5l-.5 .5M123 102.7a5.1 5.1 0 0 1 8.5 3 4.6 4.6 0 0 1-5.5 4.8 4.5 4.5 0 0 1-4.1-2.8 4.5 4.5 0 0 1 1.1-5zM156.3 106.7v.6M156.3 108.4v.6M156.3 110.7v5.6M156.3 118v.5M156.3 119.7v.5M235.1 104.8h10"/>
<path d="M156.3 121.9v2.8h-8.6M160 128.2l1.6-7 1.6 7M160.6 125.9h2M332.1 120.8a9.7 9.7 0 0 1 8.7-2.9 9 9 0 0 1 9 9 9 9 0 0 1-9 9 9.3 9.3 0 0 1-11-8.1 9 9 0 0 1 2.3-7zM2 148.5l4 2 4-2M2 148.5h8M2 148.5l4-2 4 2M410 148.5h8M410 148.5l4-2 4 2M410 148.5l4 2 4-2M2 222.7h8M410 222.7h8"/>
<path d="M70 287v8M140 287v8M208 291h4M208 291l2 4 2-4M208 291l2-4 2 4M280 287v8"/>
<circle cx="156.3" cy="96.5" r="3"/>
<circle cx="156.3" cy="84.5" r="3"/>
<circle cx="156.3" cy="84.5" r="2.5"/>
<circle cx="156.3" cy="96.5" r="2.5"/>
</g>
<path d="M58 214.2h2.9" fill="none" stroke="#000" stroke-width=".43"/>
<path d="M138.6 62.7a11.2 11.2 0 0 0-16.4-9.9 11.2 11.2 0 0 0-1.1 19.1 11.2 11.2 0 0 0 17.4-7.9l.1-1.3" fill="none" stroke="#000" stroke-width=".3" stroke-dasharray="5.5 1.7 .5 1.1 .5 1.7" stroke-linecap="butt"/>
<path d="M275 287.8h144.2v8.6h-144.2z" fill-rule="evenodd" fill="#fff"/>
<path d="M300.1 289.6a1.52 1.52 0 0 1 1-1.4h1a1.58 1.58 0 0 1 .7 2.3l-.5 .9-2.5 2.9h3.5" fill="none" stroke="#000" stroke-width="1"/>
<path d="M217 281.4h32.2v4.6h-32.2z" fill-rule="evenodd" fill="#fff"/>
<g fill="none" stroke="#000" stroke-width=".42">
<path d="M219.3 282.4a.98 .98 0 0 0-1.2-.8 .98 .98 0 0 0-.7 1.3l.1 1.2a.89 .89 0 0 0 .9 .9 .89 .89 0 0 0 .9-.9M219.9 284.9l1.1-3.3 1.2 3.3M220.3 283.8h1.5M223.2 281.8l.7-.2a1.94 1.94 0 0 1 .6 2.7l-.2 .5-.7 .1a2.35 2.35 0 0 1-.4-3.1zM225.9 281.8l.6-.2a1.55 1.55 0 0 1 .8 1.9l-.4 1.3-.6 .1a1.57 1.57 0 0 1-.8-1.9zM228.3 283.2h1.1a.9 .9 0 0 1 .7 .9 .9 .9 0 0 1-.7 .8h-1.1v-3.3h1.1a.8 .8 0 0 1 .7 .8 .8 .8 0 0 1-.7 .8M231.2 281.8l.7-.2a1.55 1.55 0 0 1 .8 1.9l-.4 1.3-.7 .1a2.35 2.35 0 0 1-.4-3.1zM233.7 282.4l.1-.5a.89 .89 0 0 1 1.2-.1l.1 .1a1.17 1.17 0 0 1-.3 1.5l-1.3 1.5h1.9M237.8 281.6h-1.3l-.2 1.4a1.05 1.05 0 0 1 1.5 .1 1.05 1.05 0 0 1 0 1.4 1.05 1.05 0 0 1-1.5 .1l-.1-.3M240.6 282.1a.82 .82 0 0 0-1.2-.3 3.1 3.1 0 0 0 0 3 .96 .96 0 0 0 1.4-.9 .96 .96 0 0 0-1.4-.9l-.4 .8M241.8 281.6h1.5l-.8 1.3a1.01 1.01 0 0 1 .8 1.5 1.01 1.01 0 0 1-1.7-.1M245.9 281.6h-1.4l-.1 1.4a1.05 1.05 0 0 1 1.4 .1 1.05 1.05 0 0 1 0 1.4 1.05 1.05 0 0 1-1.4 .1l-.2-.3"/>
<path d="M247.1 282.4l.1-.5 .4-.3h.5l.5 .3a1.17 1.17 0 0 1-.3 1.5l-1.3 1.5h1.8"/>
</g>
<path d="M257 243.7h26.8v3.3h-26.8z" fill-rule="evenodd" fill="#fff"/>
<g fill="none" stroke="#000" stroke-width=".42">
<path d="M257.4 245l1.2 .2v.8l-.4 .2h-.8v-2.3l1.2 .2v.7l-.4 .2M262.5 244.2a.73 .73 0 0 0-.7-.4 .73 .73 0 0 0-.6 .6l.4 .5 .7 .3a.57 .57 0 0 1 .2 .6 .57 .57 0 0 1-.4 .4h-.7l-.2-.3M263.2 243.9v2.3M263.2 245h1.2M264.4 243.9v2.3M265.2 245h.8M266.5 243.9h-1.3v2.3h1.3M267.6 243.9v2.3M269 243.9v2.3M269.4 244.9l.9 1.3M270.3 243.9l-1.3 1.5M272.2 244.2a.68 .68 0 0 0-.9-.3 .68 .68 0 0 0-.4 .8l1.1 .5a.57 .57 0 0 1 .2 .6 .57 .57 0 0 1-.5 .4h-.7l-.2-.3"/>
<path d="M272.8 243.9v1.7l.3 .6h.2l.7-.3v-2M274.9 243.9v2.3h1.3M276.5 243.9h1.5M277.2 243.9v2.3M278.6 245h1.2M278.6 243.9v2.3M279.8 243.9v2.3M280.3 246.2l.9-2.3 .8 2.3M280.6 245.4h1.1M283.7 243.9v2.3l-1.2-2.3v2.3"/>
</g>
<path d="M282.3 239.4h10.7v2.6h-10.7z" fill-rule="evenodd" fill="#fff"/>
<path d="M282.7 239.6l.2-.1a1.03 1.03 0 0 1 .7 .9 1.03 1.03 0 0 1-.7 1l-.4-.8zM284.2 239.8l.4-.3v1.9M286.4 239.5l-.1 1.7-.6 .1-.2-.6M287.1 239.5v1.3l.5 .6 .5-.3v-1.6M288.8 239.5v1.9h1M290.3 239.9l.3-.4 .5 .1v.6l-.9 1.2h1M292.8 240.7h-1.1l.8-1.2v1.9" fill="none" stroke="#000" stroke-width=".34"/>
<path d="M257 282h6.9v4h-6.9z" fill-rule="evenodd" fill="#fff"/>
<path d="M257.7 282.4l.6-.1a1.66 1.66 0 0 1 .5 2.3l-.2 .4-.6 .1a1.66 1.66 0 0 1-.5-2.3zM260 282.4l.6-.1a1.66 1.66 0 0 1 .5 2.3l-.2 .4-.6 .1a1.66 1.66 0 0 1-.5-2.3zM262.1 282.9l.4-.6 .7 .1 .2 .4-.3 1-1.2 1.3h1.6" fill="none" stroke="#000" stroke-width=".42"/>
<text font-size="10.4" x="355.3" y="283.5">92187145</text>
<text font-size="9.8" x="318.2" y="295.7">NOT FOR PRODUCTION</text>
<g font-size="9.1">
<text x="85.7" y="34.6">A</text>
<text x="244.3" y="158">A-A</text>
<text x="348.6" y="158.6">A</text>
</g>
<text font-size="8.5" x="213.3" y="227.2">METRIC</text>
<g font-size="5.2">
<text x="33.5" y="7">6</text>
<text x="103.5" y="7">5</text>
<text x="173.5" y="7">4</text>
<text x="243.5" y="7">3</text>
<text x="313.5" y="7">2</text>
<text x="382.8" y="7">1</text>
<text x="3.1" y="39">D</text>
<text x="413.1" y="39">D</text>
<text x="3.1" y="113.3">C</text>
<text x="413.1" y="113.3">C</text>
<text x="3.1" y="187.5">B</text>
<text x="413.1" y="187.5">B</text>
<text x="19.3" y="218">APPLICABLE</text>
<text x="60.5" y="218">STANDARDS</text>
<text x="381.1" y="247.2">0.221</text>
<text x="399.3" y="247.2">kg</text>
<text x="215.3" y="257.2">SEE NOTES</text>
<text x="313.8" y="257.2">NONE</text>
<text x="3.1" y="261.8">A</text>
<text x="413.1" y="261.8">A</text>
<text x="215.3" y="267.2">SEE NOTES</text>
<text x="313.8" y="267.2">PLATE, DOOR LOCK, MTG</text>
<text x="13.4" y="284.9">ECO REV</text>
<text x="93.1" y="284.9">CHANGES</text>
<text x="183.4" y="284.9">BY</text>
<text x="200.3" y="284.9">DATE</text>
<text x="313.3" y="285.2">CNH0</text>
<text x="329.6" y="285.2">0/0</text>
<text x="33.5" y="294">6</text>
<text x="103.5" y="294">5</text>
<text x="173.5" y="294">4</text>
<text x="243.5" y="294">3</text>
</g>
<g font-size="4.6">
<text x="141.6" y="22.6">60</text>
<text x="56.8" y="34.6">SEE DETAIL</text>
<text x="120.2" y="34.5">2X 25</text>
<text x="158.4" y="34.6">2X 15</text>
<text x="151.4" y="39.9">2X R25</text>
<text x="72.1" y="42.6">2X R10</text>
<text x="187.8" y="58.8">15</text>
<text x="86.1" y="71.1">26°</text>
<text x="13.6" y="75.5">70± 0.5</text>
<text x="64.4" y="77.5">56°</text>
<text x="71.9" y="74.9">+2°</text>
<text x="91.1" y="76.9">R7.5</text>
<text x="101.6" y="74.3">+1</text>
<text x="202.4" y="73.2">2X M X1</text>
<text x="212.9" y="73.2">6</text>
<text x="335.8" y="74.4">REFERENCE ISOMETRIC VIEW</text>
<text x="74.9" y="80.1">0</text>
<text x="104.5" y="79.6">0</text>
<text x="30.1" y="86.3">43± 0.2</text>
<text x="96.6" y="87.1">(9.3)</text>
<text x="187.8" y="86.3">40</text>
<text x="49.3" y="95.3">25± 0.3</text>
<text x="86.4" y="92.4">2X R5</text>
<text x="262" y="106.9">12± 0.5</text>
<text x="305.3" y="103.1">10± 0.5</text>
<text x="372.4" y="111.5">9± 0.5</text>
<text x="187.9" y="114.3">21.5± 0.3</text>
<text x="174.1" y="125.4">2X R10</text>
<text x="45.2" y="129.7">13.5± 0.5</text>
<text x="138" y="132.4">3± 0.3</text>
<text x="177.5" y="136.7">29.8± 0.3</text>
<text x="259.5" y="137">+1.20</text>
<text x="139.2" y="141.5">47.7± 0.5</text>
<text x="254.3" y="139.6">10</text>
<text x="259.5" y="142.3">-0.73</text>
<text x="306.8" y="143.1">4X R</text>
<text x="18.2" y="147">NOTES:</text>
<text x="148.4" y="148.6">4X 0.5± 0.2 X 45°± 0.5°</text>
<text x="18.2" y="157.5">1. ALL DIMENSIONAL TOLERANCES ARE ± 1.5 mm UNLESS</text>
<text x="223.2" y="158">SECTION</text>
<text x="330" y="158.6">DETAIL</text>
<text x="26" y="162.8">OTHERWISE SPECIFIED. ALL ANGLE DIM</text>
<text x="115.3" y="162.8">ENSIONS ARE ± 2°</text>
<text x="330" y="164.7">SCALE 2:1</text>
<text x="26" y="168">UNLESS OTHERWISE SPECIFIED. ALL MACHINED SURFACE</text>
<text x="26" y="173.3">ROUGHNESS IS 6.3 MICROMETRES MAXIMUM UNLESS</text>
<text x="26" y="178.5">OTHERWISE SPECIFIED.</text>
<text x="18.2" y="189">2. REMOVE ALL BURRS AND SHARP EDGES</text>
<text x="302.4" y="194.5">CNH MATERIAL:</text>
<text x="302.4" y="199.7">HS HR PLATE, CNH MAT1025, GRADE A1, SPCL</text>
<text x="302.4" y="210.2">LOCAL MATERIAL:</text>
<text x="302.4" y="215.5">HR PLATE, IS 2062, GRADE E 350 C</text>
<text x="363" y="237.2">A3/PRO</text>
<text x="385.5" y="237.2">1:1</text>
<text x="401.3" y="237.2">PT</text>
<text x="215.3" y="247.2">A BARSKAR</text>
<text x="335.3" y="247.2">P DAS</text>
<text x="215.3" y="276.2">952NX</text>
<text x="268.2" y="285.2">1</text>
<text x="276.5" y="285.2">1</text>
</g>
<g font-size="3.9">
<text x="10.7" y="202.5">ES-D342</text>
<text x="37" y="202.5">SPEC THERMAL CUT QUALITY</text>
<text x="10.7" y="207.1">DWGB001</text>
<text x="37" y="207.1">DRW INTERPRETATION AND SPECS</text>
<text x="13.8" y="211.9">STANDARD</text>
<text x="53.5" y="211.9">DESCRIPTION</text>
</g>
<g font-size="3.3">
<text x="250.3" y="223.2">THE INFORMATION HEREON IS CONFIDENTIAL AND THE PROPRIETARY PROPERTY OF CNH</text>
<text x="250.3" y="227">AND/0R ITS SUBSIDIARIES.</text>
<text x="298.7" y="227">ANY USE, EXCEPT THAT FOR WHICH IT MAY BE LOANED, IS</text>
<text x="381.6" y="223.2">INDUSTRIAL N.V.</text>
<text x="389.8" y="227">PROHIBITED.</text>
<text x="250.3" y="233.2">UNLESS OTHERWISE SPECIFIED ALL DIMENSIONS ARE</text>
<text x="10.2" y="236.3">35391020</text>
<text x="29.1" y="236.3">B</text>
<text x="34.9" y="236.3">RMVD VIEW (3C); ADDED VIEW (3B)</text>
<text x="180.7" y="236.3">F JOHN</text>
<text x="199.7" y="236.3">01JUL24</text>
<text x="250.3" y="237">IN MILLIMETERS, SURFACE FINISH IN MICROMETERS Ra.</text>
<text x="29.1" y="240.9">B</text>
<text x="29.1" y="245.5">B</text>
<text x="34.9" y="240.9">ADDED 21.5± 0.3 (4C), 2X R25 (4D), 29.8</text>
<text x="34.9" y="245.5">DIM 3± 0.3 WAS 6± 0.3 (4C), 47.7± 0.5 WAS 45.7± 0.5 (4C)</text>
<text x="107.6" y="240.9">± 0.3 (4C)</text>
<text x="180.7" y="240.9">F JOHN</text>
<text x="180.7" y="245.5">F JOHN</text>
<text x="199.7" y="240.9">01JUL24</text>
<text x="199.7" y="245.5">01JUL24</text>
<text x="29.1" y="250.1">B</text>
<text x="180.7" y="250.1">F JOHN</text>
<text x="199.7" y="250.1">01JUL24</text>
<text x="29.1" y="254.7">B</text>
<text x="180.7" y="254.7">F JOHN</text>
<text x="199.7" y="254.7">01JUL24</text>
<text x="29.1" y="259.3">B</text>
<text x="29.1" y="263.9">B</text>
<text x="34.9" y="259.3">DIM 2X R10 WAS 4X R10 (4C), 70</text>
<text x="34.9" y="263.9">DIM 13.5± 0.5 WAS 13.5 (6C), 9</text>
<text x="90.8" y="263.9">± 0.5 WAS 8.5± 0.2 (1C)</text>
<text x="91.2" y="259.3">± 0.5 WAS 70 (6D), 43± 0.2 WAS 43(6C)</text>
<text x="180.7" y="263.9">F JOHN</text>
<text x="180.7" y="259.3">F JOHN</text>
<text x="199.7" y="259.3">01JUL24</text>
<text x="199.7" y="263.9">01JUL24</text>
<text x="29.1" y="268.5">B</text>
<text x="34.9" y="268.5">CNH MATERIAL WAS HR PLATE, CNH MAT1015, GRADE A1, RSTR</text>
<text x="180.7" y="268.5">F JOHN</text>
<text x="199.7" y="268.5">01JUL24</text>
<text x="29.1" y="273.1">B</text>
<text x="34.9" y="273.1">LOCAL MATERIAL WAS HR PLATE, IS 2062, GRADE E 250 B</text>
<text x="180.7" y="273.1">F JOHN</text>
<text x="199.7" y="273.1">01JUL24</text>
<text x="10.2" y="277.7">35380749</text>
<text x="29.1" y="277.7">A</text>
<text x="34.9" y="277.7">RELEASED DRAWING</text>
<text x="180.7" y="277.7">F JOHN</text>
<text x="199.7" y="277.7">06DEC23</text>
<text x="272" y="285.2">OF</text>
</g>
<text font-size="2.9" x="285.9" y="272.7">PROPERTY OF</text>
<g font-size="2.6">
<text x="214.9" y="231.7">THIRD ANGLE PROJECTION</text>
<text x="325.3" y="231.5">DOC NO. - HOM NO</text>
<text x="364.8" y="231.5">SIZE/SYS</text>
<text x="382" y="231.5">DWG SCALE</text>
<text x="398.1" y="231.5">DSGN CTRL</text>
<text x="215.3" y="241.5">DRAWN BY</text>
<text x="241.8" y="241.5">27NOV23</text>
<text x="255.3" y="241.5">CHECKED BY</text>
<text x="295.3" y="241.5">MATERIAL BY</text>
<text x="335.3" y="241.5">APPROVED BY</text>
<text x="361.8" y="241.5">27NOV23</text>
<text x="379.6" y="241.5">APPROXIMATE MASS</text>
<text x="215.3" y="251.5">LOCAL MATERIAL</text>
<text x="313.8" y="251.5">REFERENCE PART</text>
<text x="215.3" y="261.5">CNH MATERIAL</text>
<text x="313.8" y="261.5">DESCRIPTION</text>
<text x="215.3" y="271.5">MODEL</text>
<text x="313.3" y="276">SC CLASS</text>
<text x="314.1" y="272">CAGE CODE: 10988</text>
<text x="327.5" y="276">CRITICAL/</text>
<text x="341.8" y="271.5">PART NUMBER</text>
<text x="215.3" y="279.5">TEAMCENTER ITEM ID</text>
<text x="255.4" y="279.5">TC REV</text>
<text x="268.9" y="279.5">SHEET</text>
<text x="326.8" y="279">TOTAL SC'S</text>
</g>
</svg>
